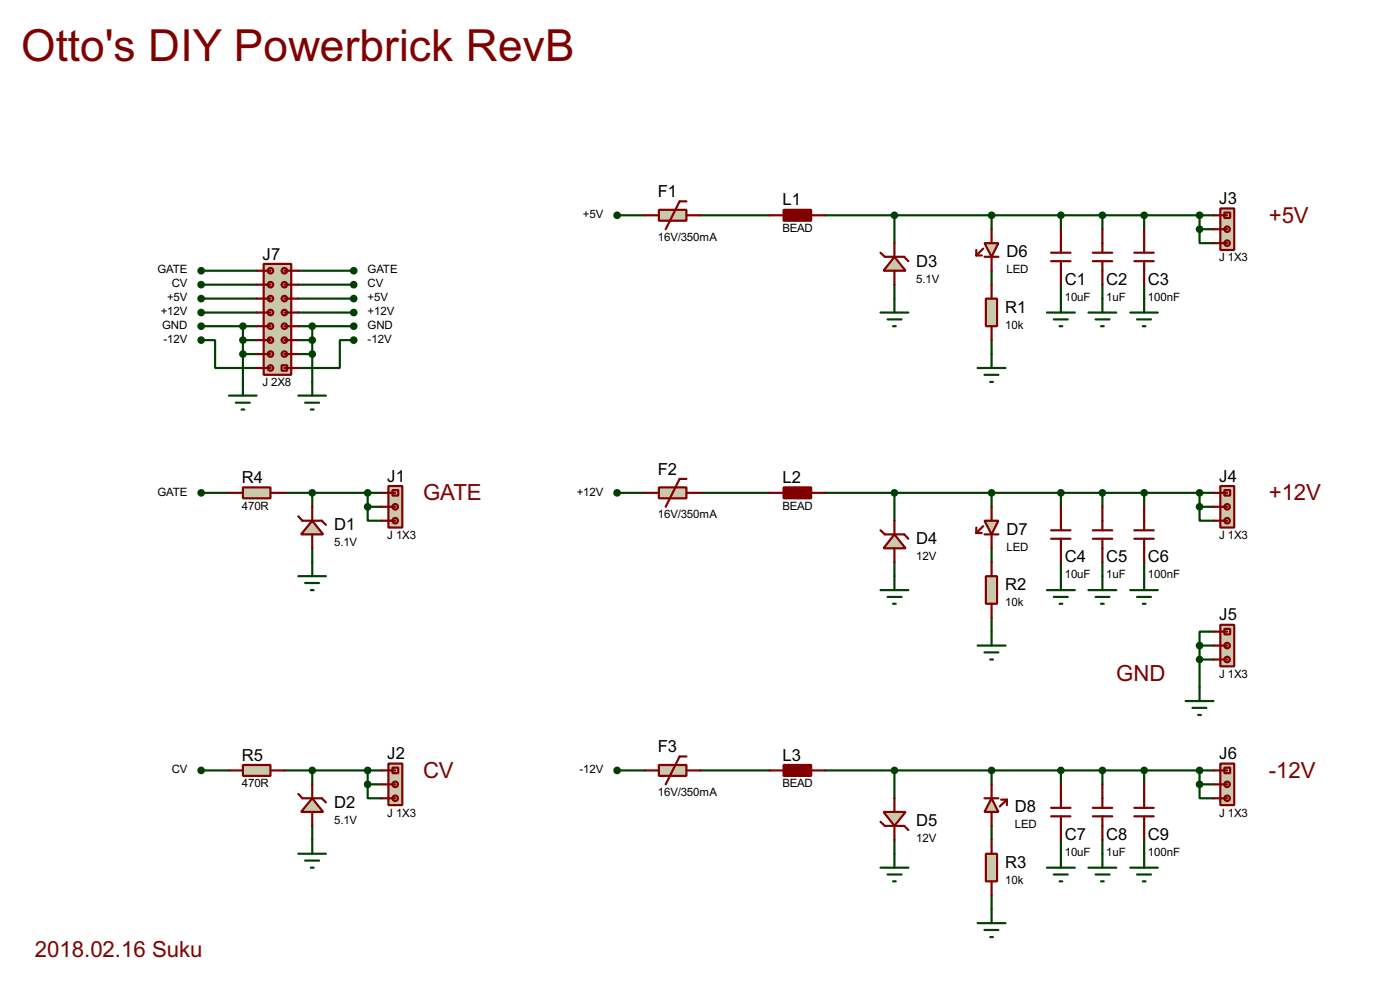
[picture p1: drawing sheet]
<svg xmlns="http://www.w3.org/2000/svg" width="256mm" height="180mm" viewBox="0 0 256 180" stroke-linecap="round" stroke-linejoin="round" font-family="sans-serif">
<g fill="none" stroke="#004000" stroke-width=".4">
<path d="M113.1 39.4h5.1M128.3 39.4h12.7M151.2 39.4h71.1M163.9 39.4v5.1M181.7 39.4v2.6M194.4 39.4v2.6M202 39.4v2.6M209.6 39.4v2.6M219.8 39.4v2.6M36.9 57.2h10.1M36.9 54.7h10.1M36.9 52.1h10.1"/>
<path d="M36.9 49.6h10.1M36.9 59.7h10.1M44.5 59.7v10.2M54.7 57.2h10.1M54.7 54.7h10.1M54.7 52.1h10.1M54.7 49.6h10.1M54.7 59.7h10.1M57.2 59.7v10.2M163.9 52.1v2.6M181.7 49.6v2.5M194.4 52.1v2.6"/>
<path d="M202 52.1v2.6M209.6 52.1v2.6M219.8 42v2.5h2.5M219.8 42h2.5M36.9 62.3h2.5v5.1h7.6M44.5 64.8h2.5M44.5 62.3h2.5M54.7 64.8h2.5M54.7 62.3h2.5M64.8 62.3h-2.5v5.1h-7.6M181.7 62.3v2.5M36.9 90.2h5.1"/>
<path d="M52.1 90.2h17.8M57.2 90.2v2.6M67.4 92.8v2.5h2.5M67.4 92.8h2.5M67.4 90.2v2.6M113.1 90.2h5.1M128.3 90.2h12.7M151.2 90.2h71.1M163.9 90.2v5.1M181.7 90.2v2.6M194.4 90.2v2.6M202 90.2v2.6"/>
<path d="M209.6 90.2v2.6M219.8 92.8v2.5h2.5M219.8 90.2v2.6M219.8 92.8h2.5M57.2 100.4v2.5M163.9 102.9v2.6M181.7 100.4v2.5M181.7 113.1v2.5M194.4 102.9v2.6M202 102.9v2.6M209.6 102.9v2.6M219.8 118.2v7.6"/>
<path d="M219.8 118.2h2.5M222.3 115.6h-2.5v2.6M219.8 120.7h2.5M36.9 141h5.1M52.1 141h17.8M57.2 141v2.6M57.2 151.2v2.5M67.4 143.6v2.5h2.5M67.4 143.6h2.5M67.4 141v2.6M113.1 141h5.1M128.3 141h12.7"/>
<path d="M151.2 141h71.1M163.9 141v5.1M163.9 153.7v2.6M181.7 141v2.6M181.7 151.2v2.5M194.4 141v2.6M194.4 153.7v2.6M202 141v2.6M202 153.7v2.6M209.6 141v2.6M209.6 153.7v2.6M219.8 143.6v2.5h2.5"/>
<path d="M219.8 141v2.6M219.8 143.6h2.5M181.7 163.9v2.5"/>
</g>
<g fill="#c8c8aa" stroke="#800000" stroke-width=".4">
<path d="M48.3 48.3h5.1v20.3h-5.1z"/>
<path d="M51.6 66.9h1v1h-1z"/>
</g>
<g fill="#c8c8aa" stroke="#800000" stroke-width=".4">
<circle cx="52.1" cy="64.8" r=".5"/>
<circle cx="52.1" cy="62.3" r=".5"/>
<circle cx="52.1" cy="59.7" r=".5"/>
<circle cx="52.1" cy="57.2" r=".5"/>
<circle cx="49.5" cy="67.4" r=".5"/>
<circle cx="49.5" cy="64.8" r=".5"/>
<circle cx="49.5" cy="62.3" r=".5"/>
<circle cx="49.5" cy="59.7" r=".5"/>
<circle cx="49.5" cy="57.2" r=".5"/>
<circle cx="52.1" cy="54.7" r=".5"/>
<circle cx="52.1" cy="52.1" r=".5"/>
<circle cx="52.1" cy="49.6" r=".5"/>
<circle cx="49.5" cy="54.7" r=".5"/>
<circle cx="49.5" cy="52.1" r=".5"/>
<circle cx="49.5" cy="49.6" r=".5"/>
</g>
<g fill="none" stroke="#800000" stroke-width=".4">
<path d="M47 59.7h2.6M47 57.2h2.6M47 54.7h2.6M47 52.1h2.6M47 49.6h2.6M52.1 59.7h2.6M52.1 57.2h2.6M52.1 54.7h2.6M52.1 52.1h2.6M52.1 49.6h2.6M47 67.4h2.6M47 64.8h2.6"/>
<path d="M47 62.3h2.6M52.1 67.4h2.6M52.1 64.8h2.6M52.1 62.3h2.6"/>
</g>
<g fill="#004000" stroke="#004000" stroke-width=".4">
<circle cx="36.8" cy="62.3" r=".5"/>
<circle cx="44.5" cy="64.8" r=".5"/>
<circle cx="44.5" cy="62.3" r=".5"/>
<circle cx="36.8" cy="57.2" r=".5"/>
<circle cx="36.8" cy="54.7" r=".5"/>
<circle cx="36.8" cy="52.1" r=".5"/>
<circle cx="36.8" cy="49.6" r=".5"/>
<circle cx="57.2" cy="64.8" r=".5"/>
<circle cx="57.2" cy="62.3" r=".5"/>
<circle cx="64.8" cy="57.2" r=".5"/>
<circle cx="64.8" cy="62.3" r=".5"/>
<circle cx="64.8" cy="54.7" r=".5"/>
<circle cx="64.8" cy="52.1" r=".5"/>
<circle cx="64.8" cy="49.6" r=".5"/>
<circle cx="57.2" cy="59.7" r=".5"/>
<circle cx="64.8" cy="59.7" r=".5"/>
<circle cx="44.5" cy="59.7" r=".5"/>
<circle cx="36.8" cy="59.7" r=".5"/>
</g>
<path d="M42 72.4h5M43.2 73.7h2.6M44.3 75h.5M44.5 69.9v2.5M54.7 72.4h5M55.9 73.7h2.6M57 75h.5M57.2 69.9v2.5" fill="none" stroke="#004000" stroke-width=".4"/>
<path d="M120.7 38.4h5.1v2h-5.1z" fill-rule="evenodd" fill="#c8c8aa" stroke="#800000" stroke-width=".4"/>
<path d="M118.2 39.4h2.5M125.8 36.9h-1.3l-2.5 5.1M125.8 39.4h2.5" fill="none" stroke="#800000" stroke-width=".4"/>
<path d="M120.7 89.2h5.1v2h-5.1z" fill-rule="evenodd" fill="#c8c8aa" stroke="#800000" stroke-width=".4"/>
<path d="M118.2 90.2h2.5M125.8 87.7h-1.3l-2.5 5.1M125.8 90.2h2.5" fill="none" stroke="#800000" stroke-width=".4"/>
<path d="M120.7 140h5.1v2h-5.1z" fill-rule="evenodd" fill="#c8c8aa" stroke="#800000" stroke-width=".4"/>
<g fill="none" stroke="#800000" stroke-width=".4">
<path d="M192.6 47.8h3.5M192.6 46.3h3.5M194.4 42v4.3M194.4 47.8v4.3M200.2 47.8h3.6M200.2 46.3h3.6M202 42v4.3M202 47.8v4.3M207.8 47.8h3.6M207.8 46.3h3.6M209.6 42v4.3M209.6 47.8v4.3"/>
<path d="M192.6 98.6h3.5M192.6 97.1h3.5M194.4 92.8v4.3M194.4 98.6v4.3M200.2 98.6h3.6M200.2 97.1h3.6M202 92.8v4.3M202 98.6v4.3M207.8 98.6h3.6M207.8 97.1h3.6M209.6 92.8v4.3M209.6 98.6v4.3"/>
<path d="M125.8 138.5h-1.3l-2.5 5.1M118.2 141h2.5M125.8 141h2.5M192.6 149.4h3.5M192.6 147.9h3.5M194.4 143.6v4.3M194.4 149.4v4.3M200.2 149.4h3.6M200.2 147.9h3.6M202 143.6v4.3M202 149.4v4.3M207.8 149.4h3.6"/>
<path d="M207.8 147.9h3.6M209.6 143.6v4.3M209.6 149.4v4.3"/>
</g>
<g fill="none" stroke="#004000" stroke-width=".4">
<path d="M161.3 57.2h5.1M162.6 58.5h2.6M163.6 59.7h.5M163.9 54.7v2.5M191.8 57.2h5.1M193.1 58.5h2.5M194.1 59.7h.5M194.4 54.7v2.5M199.4 57.2h5.1M200.7 58.5h2.6M201.7 59.7h.5M202 54.7v2.5"/>
<path d="M207.1 57.2h5M208.3 58.5h2.6M209.4 59.7h.5M209.6 54.7v2.5M54.7 105.5h5M55.9 106.7h2.6M57 108h.5M57.2 102.9v2.6M161.3 108h5.1M162.6 109.3h2.6M163.6 110.5h.5M163.9 105.5v2.5"/>
<path d="M191.8 108h5.1M193.1 109.3h2.5M194.1 110.5h.5M194.4 105.5v2.5M199.4 108h5.1M200.7 109.3h2.6M201.7 110.5h.5M202 105.5v2.5M207.1 108h5M208.3 109.3h2.6M209.4 110.5h.5M209.6 105.5v2.5"/>
<path d="M217.2 128.3h5.1M218.5 129.6h2.5M219.5 130.9h.5M219.8 125.8v2.5M54.7 156.3h5M55.9 157.5h2.6M57 158.8h.5M57.2 153.7v2.6M161.3 158.8h5.1M163.9 156.3v2.5M191.8 158.8h5.1M194.4 156.3v2.5"/>
<path d="M199.4 158.8h5.1M202 156.3v2.5M207.1 158.8h5M209.6 156.3v2.5M162.6 160.1h2.6M163.6 161.3h.5M193.1 160.1h2.5M194.1 161.3h.5M200.7 160.1h2.6M201.7 161.3h.5M208.3 160.1h2.6M209.4 161.3h.5"/>
</g>
<g fill="#004000" stroke="#004000" stroke-width=".4">
<circle cx="219.7" cy="90.2" r=".5"/>
<circle cx="219.7" cy="92.8" r=".5"/>
<circle cx="219.7" cy="39.4" r=".5"/>
<circle cx="219.7" cy="42" r=".5"/>
<circle cx="219.7" cy="141" r=".5"/>
<circle cx="219.7" cy="143.6" r=".5"/>
<circle cx="113" cy="39.4" r=".5"/>
<circle cx="113" cy="90.2" r=".5"/>
<circle cx="113" cy="141" r=".5"/>
<circle cx="163.8" cy="141" r=".5"/>
<circle cx="163.8" cy="90.2" r=".5"/>
<circle cx="201.9" cy="141" r=".5"/>
<circle cx="194.3" cy="141" r=".5"/>
<circle cx="194.3" cy="90.2" r=".5"/>
<circle cx="201.9" cy="90.2" r=".5"/>
<circle cx="209.6" cy="141" r=".5"/>
<circle cx="209.6" cy="90.2" r=".5"/>
<circle cx="201.9" cy="39.4" r=".5"/>
<circle cx="209.6" cy="39.4" r=".5"/>
<circle cx="163.8" cy="39.4" r=".5"/>
<circle cx="194.3" cy="39.4" r=".5"/>
</g>
<path d="M57.2 95.3l2 2.5h-4z" fill="#c8c8aa" stroke="#800000" stroke-width=".4"/>
<path d="M54.7 94.5l.7 .8h3.6l.7 .8M57.2 92.8v2.5M57.2 97.8v2.6" fill="none" stroke="#800000" stroke-width=".4"/>
<path d="M57.2 146.1l2 2.5h-4z" fill="#c8c8aa" stroke="#800000" stroke-width=".4"/>
<path d="M54.7 145.3l.7 .8h3.6l.7 .8M57.2 143.6v2.5M57.2 148.6v2.6" fill="none" stroke="#800000" stroke-width=".4"/>
<path d="M163.9 47l2 2.6h-4z" fill="#c8c8aa" stroke="#800000" stroke-width=".4"/>
<path d="M161.3 46.3l.8 .7h3.6l.7 .8M163.9 44.5v2.5M163.9 49.6v2.5" fill="none" stroke="#800000" stroke-width=".4"/>
<path d="M163.9 97.8l2 2.6h-4z" fill="#c8c8aa" stroke="#800000" stroke-width=".4"/>
<path d="M161.3 97.1l.8 .7h3.6l.7 .8M163.9 95.3v2.5M163.9 100.4v2.5" fill="none" stroke="#800000" stroke-width=".4"/>
<path d="M161.9 148.6h4l-2 2.6z" fill="#c8c8aa" stroke="#800000" stroke-width=".4"/>
<path d="M161.3 150.4l.8 .8h3.6l.7 .7M163.9 146.1v2.5M163.9 151.2v2.5" fill="none" stroke="#800000" stroke-width=".4"/>
<g fill="#c8c8aa" stroke="#800000" stroke-width=".4">
<path d="M71.2 89h2.5v7.6h-2.5z"/>
<path d="M71.9 89.7h1.1v1h-1.1z"/>
</g>
<g fill="#c8c8aa" stroke="#800000" stroke-width=".4">
<circle cx="72.4" cy="92.8" r=".5"/>
<circle cx="72.4" cy="95.3" r=".5"/>
</g>
<path d="M69.9 90.2h2.5M69.9 92.8h2.5M69.9 95.3h2.5" fill="none" stroke="#800000" stroke-width=".4"/>
<g fill="#c8c8aa" stroke="#800000" stroke-width=".4">
<path d="M71.2 139.8h2.5v7.6h-2.5z"/>
<path d="M71.9 140.5h1.1v1h-1.1z"/>
</g>
<g fill="#c8c8aa" stroke="#800000" stroke-width=".4">
<circle cx="72.4" cy="143.6" r=".5"/>
<circle cx="72.4" cy="146.1" r=".5"/>
</g>
<path d="M69.9 141h2.5M69.9 143.6h2.5M69.9 146.1h2.5" fill="none" stroke="#800000" stroke-width=".4"/>
<g fill="#c8c8aa" stroke="#800000" stroke-width=".4">
<path d="M223.6 38.2h2.5v7.6h-2.5z"/>
<path d="M224.3 38.9h1.1v1h-1.1z"/>
</g>
<g fill="#c8c8aa" stroke="#800000" stroke-width=".4">
<circle cx="224.8" cy="42" r=".5"/>
<circle cx="224.8" cy="44.5" r=".5"/>
</g>
<path d="M222.3 39.4h2.5M222.3 42h2.5M222.3 44.5h2.5" fill="none" stroke="#800000" stroke-width=".4"/>
<g fill="#c8c8aa" stroke="#800000" stroke-width=".4">
<path d="M223.6 89h2.5v7.6h-2.5z"/>
<path d="M224.3 89.7h1.1v1h-1.1z"/>
</g>
<g fill="#c8c8aa" stroke="#800000" stroke-width=".4">
<circle cx="224.8" cy="92.8" r=".5"/>
<circle cx="224.8" cy="95.3" r=".5"/>
</g>
<path d="M222.3 90.2h2.5M222.3 92.8h2.5M222.3 95.3h2.5" fill="none" stroke="#800000" stroke-width=".4"/>
<g fill="#c8c8aa" stroke="#800000" stroke-width=".4">
<path d="M223.6 139.8h2.5v7.6h-2.5z"/>
<path d="M224.3 140.5h1.1v1h-1.1z"/>
</g>
<g fill="#c8c8aa" stroke="#800000" stroke-width=".4">
<circle cx="224.8" cy="143.6" r=".5"/>
<circle cx="224.8" cy="146.1" r=".5"/>
</g>
<path d="M141 39.4h2.6M148.6 39.4h2.6M141 90.2h2.6M148.6 90.2h2.6M141 141h2.6M148.6 141h2.6M222.3 141h2.5M222.3 143.6h2.5M222.3 146.1h2.5" fill="none" stroke="#800000" stroke-width=".4"/>
<g fill="#004000" stroke="#004000" stroke-width=".4">
<circle cx="219.7" cy="120.7" r=".5"/>
<circle cx="67.3" cy="90.2" r=".5"/>
<circle cx="67.3" cy="92.8" r=".5"/>
<circle cx="67.3" cy="141" r=".5"/>
<circle cx="67.3" cy="143.6" r=".5"/>
</g>
<g fill="#800000" stroke="#800000" stroke-width=".4">
<path d="M143.6 38.4h5v2h-5z"/>
<path d="M143.6 89.2h5v2h-5z"/>
<path d="M143.6 140h5v2h-5z"/>
</g>
<g fill="#c8c8aa" stroke="#800000" stroke-width=".4">
<path d="M223.6 114.4h2.5v7.6h-2.5z"/>
<path d="M224.3 115.1h1.1v1h-1.1z"/>
</g>
<g fill="#c8c8aa" stroke="#800000" stroke-width=".4">
<circle cx="224.8" cy="118.2" r=".5"/>
<circle cx="224.8" cy="120.7" r=".5"/>
</g>
<path d="M222.3 115.6h2.5M222.3 118.2h2.5M222.3 120.7h2.5" fill="none" stroke="#800000" stroke-width=".4"/>
<circle cx="219.7" cy="118.2" r=".5" fill="#004000" stroke="#004000" stroke-width=".4"/>
<path d="M180.6 54.7h2.1v5h-2.1z" fill="#c8c8aa" stroke="#800000" stroke-width=".4"/>
<path d="M181.7 52.1v2.6M181.7 59.7v2.6" fill="none" stroke="#800000" stroke-width=".4"/>
<path d="M180.6 105.5h2.1v5h-2.1z" fill="#c8c8aa" stroke="#800000" stroke-width=".4"/>
<path d="M181.7 102.9v2.6M181.7 110.5v2.6" fill="none" stroke="#800000" stroke-width=".4"/>
<path d="M180.6 156.3h2.1v5h-2.1z" fill="#c8c8aa" stroke="#800000" stroke-width=".4"/>
<path d="M181.7 153.7v2.6M181.7 161.3v2.6" fill="none" stroke="#800000" stroke-width=".4"/>
<g fill="#004000" stroke="#004000" stroke-width=".4">
<circle cx="181.6" cy="39.4" r=".5"/>
<circle cx="181.6" cy="90.2" r=".5"/>
<circle cx="181.6" cy="141" r=".5"/>
</g>
<path d="M179.1 67.4h5.1M180.4 68.6h2.5M181.4 69.9h.5M181.7 64.8v2.6M179.1 118.2h5.1M180.4 119.4h2.5M181.7 115.6v2.6M181.4 120.7h.5M179.1 169h5.1M180.4 170.2h2.5M181.4 171.5h.5M181.7 166.4v2.6" fill="none" stroke="#004000" stroke-width=".4"/>
<path d="M180.4 44.5h2.5l-1.2 2.5z" fill="#c8c8aa" stroke="#800000" stroke-width=".4"/>
<path d="M178.9 45.8v1M178.9 46.8h1M180.1 45.5l-1.2 1.3M180.4 47h2.5M181.7 42v2.5M181.7 47v2.6" fill="none" stroke="#800000" stroke-width=".4"/>
<path d="M180.4 95.3h2.5l-1.2 2.5z" fill="#c8c8aa" stroke="#800000" stroke-width=".4"/>
<path d="M178.9 96.6v1M178.9 97.6h1M180.1 96.3l-1.2 1.3M180.4 97.8h2.5M181.7 92.8v2.5M181.7 97.8v2.6" fill="none" stroke="#800000" stroke-width=".4"/>
<path d="M181.7 146.1l1.2 2.5h-2.5z" fill="#c8c8aa" stroke="#800000" stroke-width=".4"/>
<path d="M180.4 146.1h2.5M181.7 143.6v2.5M181.7 148.6v2.6M183.4 146.4h1.1M184.5 146.4l-1.3 1.2M184.5 146.4v1" fill="none" stroke="#800000" stroke-width=".4"/>
<path d="M44.5 89.2h5.1v2h-5.1z" fill="#c8c8aa" stroke="#800000" stroke-width=".4"/>
<path d="M42 90.2h2.5M49.6 90.2h2.5" fill="none" stroke="#800000" stroke-width=".4"/>
<path d="M44.5 140h5.1v2h-5.1z" fill="#c8c8aa" stroke="#800000" stroke-width=".4"/>
<path d="M42 141h2.5M49.6 141h2.5" fill="none" stroke="#800000" stroke-width=".4"/>
<g fill="#004000" stroke="#004000" stroke-width=".4">
<circle cx="57.2" cy="90.2" r=".5"/>
<circle cx="36.8" cy="90.2" r=".5"/>
<circle cx="57.2" cy="141" r=".5"/>
<circle cx="36.8" cy="141" r=".5"/>
</g>
<text font-size="9.1" fill="#800000" x="3.9" y="11.1">Otto's DIY Powerbrick RevB</text>
<g font-size="4.6" fill="#800000">
<text x="232.5" y="40.7">+5V</text>
<text x="77.5" y="91.5">GATE</text>
<text x="232.5" y="91.5">+12V</text>
<text x="204.5" y="124.6">GND</text>
<text x="77.5" y="142.4">CV</text>
<text x="232.5" y="142.4">-12V</text>
<text x="6.4" y="175.2">2018.02.16 Suku</text>
</g>
<g font-size="3.4">
<text x="120.5" y="36">F1</text>
<text x="143.4" y="37.6">L1</text>
<text x="223.4" y="37.4">J3</text>
<text x="48.1" y="47.5">J7</text>
<text x="184.4" y="47.1">D6</text>
<text x="167.9" y="48.8">D3</text>
<text x="195.1" y="52.1">C1</text>
<text x="202.7" y="52.1">C2</text>
<text x="210.3" y="52.1">C3</text>
<text x="184.1" y="57.2">R1</text>
<text x="44.3" y="88.4">R4</text>
<text x="71" y="88.2">J1</text>
<text x="120.5" y="86.9">F2</text>
<text x="143.4" y="88.4">L2</text>
<text x="223.4" y="88.2">J4</text>
<text x="61.2" y="97.1">D1</text>
<text x="167.9" y="99.6">D4</text>
<text x="184.4" y="97.9">D7</text>
<text x="195.1" y="102.9">C4</text>
<text x="202.7" y="102.9">C5</text>
<text x="210.3" y="102.9">C6</text>
<text x="184.1" y="108">R2</text>
<text x="223.4" y="113.6">J5</text>
<text x="120.5" y="137.7">F3</text>
<text x="44.3" y="139.2">R5</text>
<text x="71" y="139">J2</text>
<text x="143.4" y="139.2">L3</text>
<text x="223.4" y="139">J6</text>
<text x="61.2" y="147.9">D2</text>
<text x="185.9" y="148.7">D8</text>
<text x="167.9" y="151.2">D5</text>
<text x="195.1" y="153.7">C7</text>
<text x="202.7" y="153.7">C8</text>
<text x="210.3" y="153.7">C9</text>
<text x="184.1" y="158.8">R3</text>
</g>
<g font-size="2.4">
<text x="106.8" y="39.9">+5V</text>
<text x="120.5" y="44.1">16V/350mA</text>
<text x="143.4" y="42.5">BEAD</text>
<text x="223.4" y="47.9">J 1X3</text>
<text x="28.9" y="50.1">GATE</text>
<text x="31.5" y="52.6">CV</text>
<text x="67.4" y="52.6">CV</text>
<text x="67.4" y="50.1">GATE</text>
<text x="167.9" y="51.8">5.1V</text>
<text x="184.4" y="50">LED</text>
<text x="29.5" y="57.7">+12V</text>
<text x="30.6" y="55.2">+5V</text>
<text x="67.4" y="57.7">+12V</text>
<text x="67.4" y="55.2">+5V</text>
<text x="195.1" y="55">10uF</text>
<text x="202.7" y="55">1uF</text>
<text x="210.3" y="55">100nF</text>
<text x="29.7" y="60.2">GND</text>
<text x="30" y="62.8">-12V</text>
<text x="67.4" y="62.8">-12V</text>
<text x="67.4" y="60.2">GND</text>
<text x="184.1" y="60.2">10k</text>
<text x="48.1" y="70.7">J 2X8</text>
<text x="28.9" y="90.7">GATE</text>
<text x="44.3" y="93.3">470R</text>
<text x="105.7" y="90.7">+12V</text>
<text x="120.5" y="94.9">16V/350mA</text>
<text x="143.4" y="93.3">BEAD</text>
<text x="61.2" y="100">5.1V</text>
<text x="71" y="98.7">J 1X3</text>
<text x="184.4" y="100.8">LED</text>
<text x="223.4" y="98.7">J 1X3</text>
<text x="167.9" y="102.6">12V</text>
<text x="195.1" y="105.9">10uF</text>
<text x="202.7" y="105.9">1uF</text>
<text x="210.3" y="105.9">100nF</text>
<text x="184.1" y="111">10k</text>
<text x="223.4" y="124.1">J 1X3</text>
<text x="31.5" y="141.5">CV</text>
<text x="106.2" y="141.5">-12V</text>
<text x="44.3" y="144.1">470R</text>
<text x="71" y="149.5">J 1X3</text>
<text x="120.5" y="145.7">16V/350mA</text>
<text x="143.4" y="144.1">BEAD</text>
<text x="223.4" y="149.5">J 1X3</text>
<text x="61.2" y="150.8">5.1V</text>
<text x="167.9" y="154.2">12V</text>
<text x="185.9" y="151.6">LED</text>
<text x="184.1" y="161.8">10k</text>
<text x="195.1" y="156.7">10uF</text>
<text x="202.7" y="156.7">1uF</text>
<text x="210.3" y="156.7">100nF</text>
</g>
</svg>
